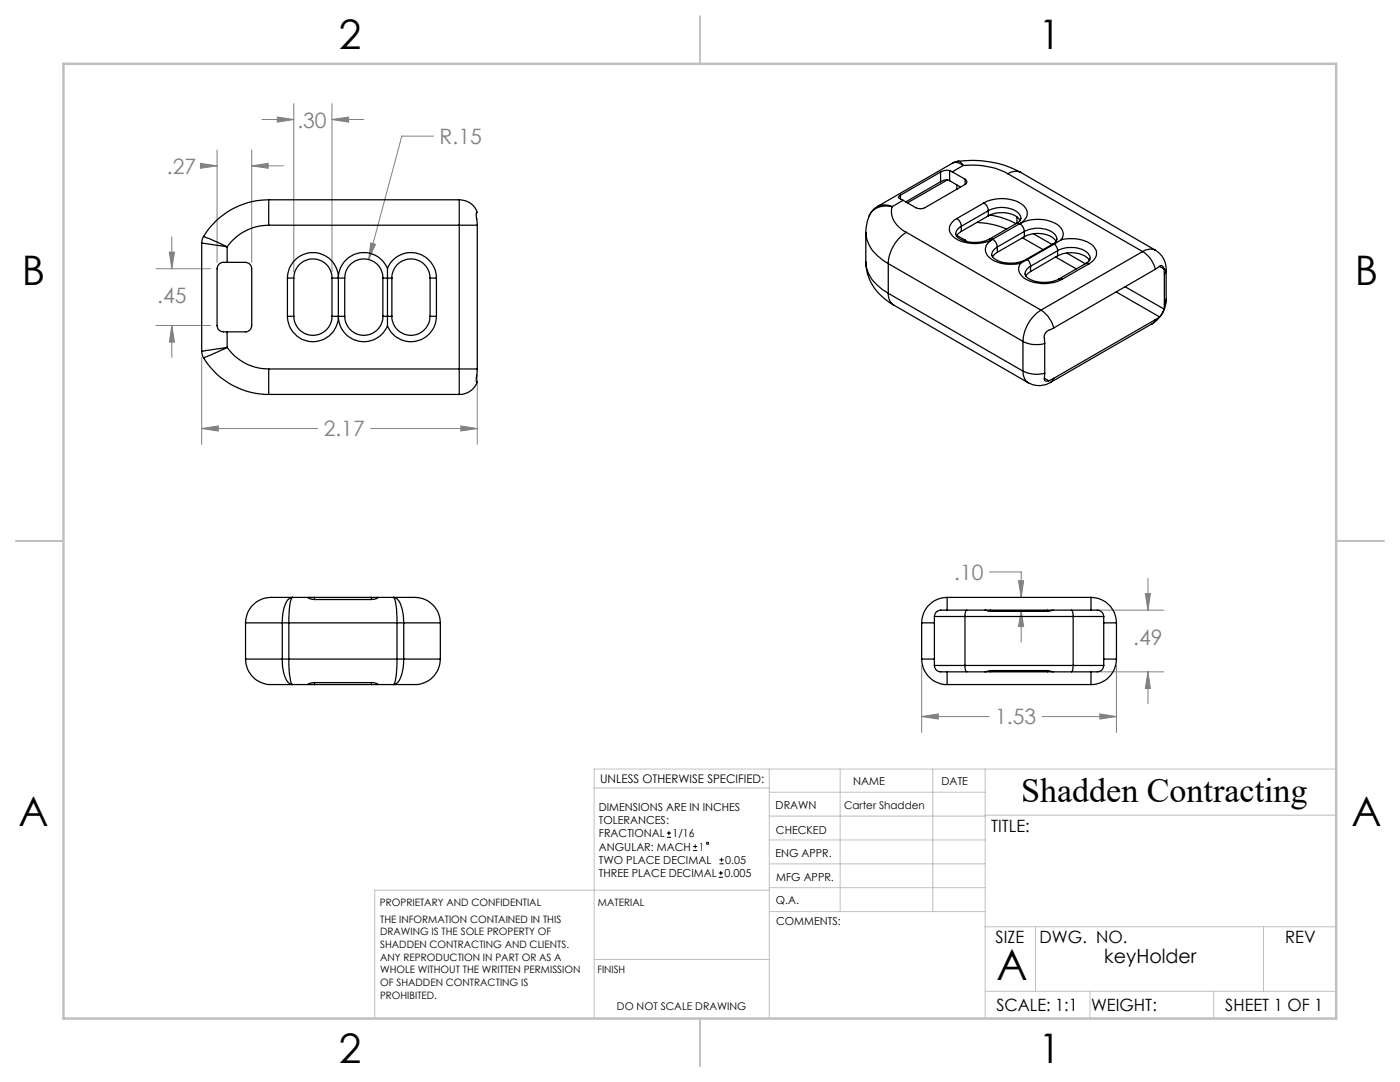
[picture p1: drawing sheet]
<svg xmlns="http://www.w3.org/2000/svg" width="279mm" height="216mm" viewBox="0 0 279 216" stroke-linecap="round" stroke-linejoin="round" font-family="sans-serif">
<g fill="none" stroke="#000" stroke-width=".2">
<path d="M133.1 167.1h.8M133.1 166.2h.8M133.5 165.8v.9M138.3 169.7h.8M138.3 168.9h.8M138.7 168.5v.8M143.4 175h.9M143.4 174.2h.9M143.6 172.4h.8M143.6 171.6h.8M143.9 173.8v.8M144 171.1v.9"/>
<circle cx="141.2" cy="168.3" r=".22"/>
</g>
<g fill="none" stroke="#808080" stroke-width=".2">
<path d="M40 32.6l3.3 .5-3.3 .5zM40.3 33.1h3M43.3 29.9v22.5M50.2 33.1l3.3-.5v1zM50.2 29.9v22.5M50.2 33.1h6.4M52.3 23.8h6.3M55.4 23.4l3.2 .4-3.2 .6zM58.6 20.7v33.5M66.3 23.8l3.3-.4v1zM66.3 20.7v33.5M66.3 23.8h6.3"/>
<path d="M86.5 27.2h-6.3l-6.6 24.6M31.1 53.6h11M33.8 50.3h1l-.5 3.3zM34.3 47.3v6.3M74 48.5l.9 .3-1.3 3zM31.1 64.9h11M34.3 64.9l.5 3.4h-1zM34.3 64.9v6.4M40.3 71.4v17.3M95.2 74.9v13.8M40.3 85.5l3.3-.5v1zM40.3 85.5h23.1"/>
<path d="M74 85.5h21.2M92 85l3.2 .5-3.2 .5zM197.4 114.1h6.4v5.1M203.3 115.9h1l-.5 3.3zM228.6 118.4h1l-.5 3.3zM229.1 115.4v6.3M183.9 132.8v13.4M203.8 121.7l.5 3.3h-1zM203.8 121.7v6.4M219 134.1h13.3M219 121.7h13.3M222.8 132.8v13.4"/>
<path d="M229.1 134.1l.5 3.3h-1zM229.1 134.1v6.3M183.9 143l3.4-.5v1zM183.9 143h13.5M208 143h14.8M219.5 142.5l3.3 .5-3.3 .5z"/>
</g>
<g fill="none" stroke="#c0c0c0" stroke-width=".2">
<path d="M118.6 157.2h34.9M153.5 153.5v49.7M153.5 158.1h43.1M167.7 153.5v28.4M186.2 153.5v28.4M196.6 153.5v49.7M266.7 153.5h-148.1v49.7M153.5 167.6h43.1M153.5 162.8h43.1M153.5 172.4h43.1M153.5 177.1h43.1M153.6 177.6h-78.8v25.6"/>
<path d="M196.6 162.7h70.1M118.6 191.5h34.9M153.6 181.9h43M196.6 197.8h70.1M196.6 184.9h70.1M206.7 184.9v12.9M217.5 197.8v5.4M242.2 197.8v5.4M252.2 184.9v12.9"/>
</g>
<path d="M139.7 3.2v9.5M3.1 107.9h9.6M266.7 107.9h9.5M139.7 203.2v9.6" fill="none" stroke="#c0c0c0" stroke-width=".25"/>
<path d="M12.7 12.7h254v190.5h-254z" fill="none" stroke="#c0c0c0" stroke-width=".5"/>
<path d="M40 32.6l3.3 .5-3.3 .5zM50.2 33.1l3.3-.5v1zM74 48.5l-.4 3.3 1.3-3zM55.4 23.4l3.2 .4-3.2 .6zM66.3 23.8l3.3-.4v1zM40.3 85.5l3.3-.5v1zM92 85l3.2 .5-3.2 .5zM33.8 50.3h1l-.5 3.3zM34.3 64.9l.5 3.4h-1zM229.1 134.1l.5 3.3h-1zM228.6 118.4h1l-.5 3.3zM203.8 121.7l.5 3.3h-1zM203.3 115.9h1l-.5 3.3zM183.9 143l3.4-.5v1zM219.5 142.5l3.3 .5-3.3 .5z" fill="#808080"/>
<g fill="none" stroke="#000" stroke-width=".25">
<path d="M53.6 39.9a15.1 15.1 0 0 0-13 7.3M53.6 39.9v5M53.6 39.9h38.1M91.7 39.9a3.7 3.7 0 0 1 3.5 2.5l-.2 .3 .2 2.2M91.7 39.9v5M179.7 38.9l-.4 .5 .4 .3M179.7 39.7l.5 .3M179.7 38.9v.8M180.2 40l-2.2 1.2M187.7 34.3l-8 4.6M187.7 36.3l-6.9 4M187.7 34.3v2"/>
<path d="M189.1 35.9h-.4l-1 .4M189.1 35.9l.4 .2M189.1 35.9l-8 4.6M189.5 34h-.7l-1.1 .3M189.5 34l.5 .3M189.5 34v2.1M189.5 36.1l2.2 1.2M190 34.3l2.6 1.5M190.1 32.6a1.95 1.95 0 0 1 2.1 .4M190.1 32.6l-15 8.6M190.1 32.5v.1M191 36.9v.8"/>
<path d="M191.2 32.2a21.1 21.1 0 0 1 12.5 2.2M191.2 32.2l-1.1 .3M191.2 32.2a1.26 1.26 0 0 1 1 .8M192.2 33a15.6 15.6 0 0 1 9 1.7M192.2 33l-2.2 1.3M192.6 36.8l-8 4.7a2.02 2.02 0 0 1-1.8 0l-2.6-1.5M192.6 35.8a.55 .55 0 0 1 .4 .5 .55 .55 0 0 1-.4 .5M192.6 35.8v1M201.2 34.7l26.8 15.5M203.7 34.4a2.55 2.55 0 0 0-2.5 .3M203.7 34.4l26.9 15.5M40.3 48.5l5 .7"/>
<path d="M40.3 48.5v21.6M40.6 47.2l4.7 2M40.6 47.2l-.2 .4-.1 .9M45.3 52.4h-.3a1.52 1.52 0 0 0-1.7 1.2v11.3a1.58 1.58 0 0 0 1.9 1.3h.1M45.3 52.4h3.7a1.26 1.26 0 0 1 1.2 1.2v11.3a1.26 1.26 0 0 1-1.2 1.3h-3.7M45.3 49.2v3.2M53.6 44.9a10.2 10.2 0 0 0-8.3 4.3M53.6 44.9h38.1M57.4 55.5h1.2M57.4 55.5a5.1 5.1 0 0 1 5-5.1 5.1 5.1 0 0 1 5.1 5.1M57.4 55.5v7.6M58.6 55.5a3.8 3.8 0 0 1 3.8-3.8 3.8 3.8 0 0 1 3.9 3.8"/>
<path d="M58.6 55.5v7.6M66.3 55.5h1.2M66.3 55.5v7.6M67.5 55.5h1.3M67.5 55.5v7.6M68.8 55.5a3.8 3.8 0 0 1 3.8-3.8 3.8 3.8 0 0 1 3.8 3.8M68.8 55.5v7.6M76.4 55.5h.9M76.4 55.5v7.6M77.3 53.6a5.1 5.1 0 0 0-5.7-3.1 5.1 5.1 0 0 0-4.1 5M77.3 53.6v1.9M77.3 55.5h.9"/>
<path d="M77.3 53.6a5.1 5.1 0 0 1 5.7-3.1 5.1 5.1 0 0 1 4.1 5M77.3 55.5v7.6M78.2 55.5a3.8 3.8 0 0 1 3.8-3.8 3.8 3.8 0 0 1 3.8 3.8M78.2 55.5v7.6M85.8 55.5h1.3M85.8 55.5v7.6M87.1 55.5v7.6M91.7 44.9h3.5M91.7 44.9v28.7M95.2 44.9v28.7M172.8 52.3a10.1 10.1 0 0 0 5.5 8.6M172.8 46.4a7.4 7.4 0 0 0 3.9 5.8l.6 .4"/>
<path d="M172.8 52.3a7.3 7.3 0 0 0 3.9 5.8l.6 .4M172.8 46.4v5.9M175.1 41.2l-.8 .6-.8 1.2M175.1 41.2a3.4 3.4 0 0 1 2.9 0M177.3 58.5a2.64 2.64 0 0 0 1 2.4M177.3 52.6l26.9 15.5M177.3 52.6v5.9M177.3 58.5l26.9 15.5M178 41.2a3.8 3.8 0 0 0-5 3.4l-.2 1.8M178 41.2a4.4 4.4 0 0 0 2.3 4.9l.6 .3M180.9 46.4a8 8 0 0 0-3.6 6.2M180.9 46.4l26.9 15.5"/>
<path d="M191 43.6a2.18 2.18 0 0 0-1.5 2.1 2.18 2.18 0 0 0 1.5 2 7.7 7.7 0 0 0 7.1 0M191 43.6a1.91 1.91 0 0 1 .8 1.6M191 47l1.6 .9M191.8 46.2l-.9 .9M191.8 45.2v1M192.6 47.9l.3 .3M192.6 47.9v.2M195 44.4a17.1 17.1 0 0 1 5.9 1.3M196.4 40.5a7.7 7.7 0 0 1 7.8 .4 2.05 2.05 0 0 1-.3 3.5l-.4 .2M196.4 40.5a1.91 1.91 0 0 1 .8 1.6M196.4 40.5l-5.4 3.1M197.2 42.1a5.6 5.6 0 0 1 6.2 .6 1.11 1.11 0 0 1-.5 1.9"/>
<path d="M197.2 43.1a5.6 5.6 0 0 1 6.2 .6l.2 .3M197.2 42.1l-5.4 3.1M197.2 42.1v1M197.2 43.1l-5.4 3.1M197.5 47.7h.6M197.6 42.9a17.7 17.7 0 0 1 5.2 1.7M198.1 47.7a2.17 2.17 0 0 0-1.2 3 5.2 5.2 0 0 0 4.9 2l1.9-.2M198.1 47.7a2.08 2.08 0 0 1 .9 1.6M199 49.3a1.45 1.45 0 0 0-.9 2 6.1 6.1 0 0 0 6.6 .5M199 50.3l-.9 1M199 49.3v1M202.9 44.6l-5.4 3.1a6.2 6.2 0 0 1-6.6-.5 1.24 1.24 0 0 1 .7-1.9l.2-.1"/>
<path d="M202.9 44.6h.6M203 43.3v1.2M203.5 44.6a7.5 7.5 0 0 1 8.1 .7 1.9 1.9 0 0 1 .2 2.5M203.5 44.6a2.08 2.08 0 0 1 .9 1.6M203.5 44.6l-5.4 3.1M203.7 52.5a1.99 1.99 0 0 0 .7 3 7.8 7.8 0 0 0 7.5 .2M204 47.4l4.2 2.4M204.4 46.2a5.5 5.5 0 0 1 6.1 .6 1.13 1.13 0 0 1-.4 1.9M204.4 47.2a5.3 5.3 0 0 1 6.3 .8l.1 .2M204.4 46.2l-5.4 3.1M204.4 46.2v1M204.4 47.2l-5.4 3.1"/>
<path d="M205 51.8l-1.3 .7M205 51.8l.4 .4 .3 .9M205 51.8h-.3M205.7 53.1a1.48 1.48 0 0 0-1 1.9 5.8 5.8 0 0 0 5.9 1l.7-.3M205.7 54.2l-1 .9M205.7 53.1v1.1M206.2 46.6l3.8 2.2M210.1 48.7l-5.4 3.1M210.4 48.7l.5 .6 .2 .7M210.4 48.7h-.3M210.4 48.7l-5.4 3.1M210.7 51.3l4.1 2.4"/>
<path d="M211.1 50a5.6 5.6 0 0 1 6.1 .6 1.15 1.15 0 0 1-.5 2M211.1 51a5.7 5.7 0 0 1 6.1 .6l.2 .4M211.1 50l-5.4 3.1M211.1 50v1M211.1 51l-5.4 3.2M211.3 55.7l.3-.1 .3 .1M211.8 47.8a7.2 7.2 0 0 1 6.4 1.3 1.99 1.99 0 0 1-.5 3.3l-.4 .2M211.8 47.8l-1.4 .9M212.9 50.5l3.7 2.1M216.7 52.6l.3-.1 .3 .1M216.7 52.6l-5.4 3.1M217.3 52.6l-5.4 3.1"/>
<path d="M222.7 58.2l8.7 5M224.5 57.2l7.8 4.5M228 50.2a5.6 5.6 0 0 1 2.6 3.5M228 50.2l-20.2 11.7M230.6 49.9a4.4 4.4 0 0 1 2.1 3.9M230.6 49.9a2.55 2.55 0 0 0-2.6 .3M230.6 53.7l-20.3 11.7M231.4 53.2l.2-.2a.6 .6 0 0 1 .7 .7M231.4 53.2l-.8 .5M231.4 53.2l.9 .5M232.3 53.7l.1 1.1M232.4 54.8v5.9"/>
<path d="M232.7 59.7a5.7 5.7 0 0 1-2.8 4.9M232.7 53.8v.5l-.3 .5M232.7 59.7v.5l-.3 .5M232.7 53.8v5.9M40.3 70.1l.1 .8 .2 .5M40.6 71.4a15.1 15.1 0 0 0 13 7.3M45.3 69.3l-4.7 2.1M45.3 69.3a10.1 10.1 0 0 0 8.3 4.3M45.3 69.3l-5 .8M45.3 66.2v3.1M53.6 73.6v5.1M53.6 73.6h38.1"/>
<path d="M53.6 78.7h38.1M57.4 63.1h1.2M57.4 63.1a5.1 5.1 0 0 0 5 5.1 5.1 5.1 0 0 0 5.1-5.1M58.6 63.1a3.8 3.8 0 0 0 3.8 3.8 3.8 3.8 0 0 0 3.9-3.8M66.3 63.1h1.2M67.5 63.1a5.1 5.1 0 0 0 4.1 5 5.1 5.1 0 0 0 5.7-3.1M67.5 63.1h1.3M68.8 63.1a3.8 3.8 0 0 0 3.8 3.8 3.8 3.8 0 0 0 3.8-3.8M76.4 63.1h.9M77.3 63.1v1.9M77.3 63.1h.9M78.2 63.1a3.8 3.8 0 0 0 3.8 3.8 3.8 3.8 0 0 0 3.8-3.8"/>
<path d="M85.8 63.1h1.3M87.1 63.1a5.1 5.1 0 0 1-4.1 5 5.1 5.1 0 0 1-5.7-3.1M91.7 73.6h3.5M91.7 73.6v5.1M95.2 73.6l-.2 2.1v.3l.2 .2a3.7 3.7 0 0 1-3.5 2.5M178.3 60.9l26.9 15.5M204.2 68.1a5.8 5.8 0 0 0 4.3 .4M204.2 74a6.3 6.3 0 0 0 4.3 .5M204.2 74a2.64 2.64 0 0 0 1 2.4M204.2 68.1v5.9M207.8 61.9a8 8 0 0 0-3.6 6.2M207.8 61.9a5.8 5.8 0 0 1 2.5 3.5"/>
<path d="M208.4 75.5v.2a.58 .58 0 0 0 .9 .3M208.4 75.5l.9 .5M208.5 74.5l-.1 1M208.5 68.5v6M209.7 76.3a4.4 4.4 0 0 1-4.5 .1M210.3 65.4l-.5 .3a1.76 1.76 0 0 0-1.3 2.3v.5M210.3 75.5l-1 .5M210.3 75.5l-.3 .5-.3 .3M229.9 64.6l-20.2 11.7M230.6 63.8l-.3 .5-.4 .3M230.6 63.8l-20.3 11.7M231.4 63.2l-.8 .6"/>
<path d="M232.3 61.7l-.4 1-.5 .5M232.4 60.7l-.1 1M58.4 119.2h-.1a9.3 9.3 0 0 0-.7 4.3v.8M58.4 119.2a2.14 2.14 0 0 0-1.7 2l-.3 1.5-.1 1.6M58.4 119.2h-.6a17.8 17.8 0 0 0-5.7 .4 5.2 5.2 0 0 0-3.1 4.7M58.4 119.2h3.1M61.5 119.2l.5 .3 .8 .1M61.5 119.2h1.3M62.8 119.6h11.3M62.8 119.2h11.3M62.8 119.2v.4M74.1 119.2h1.3"/>
<path d="M74.1 119.2v.4M75.4 119.2l-.6 .4h-.7M75.4 119.2h3.1M78.5 119.2a5.8 5.8 0 0 1 .7 3.6v1.5M78.5 119.2a2.25 2.25 0 0 1 1.7 2l.3 1.5 .1 1.6M78.5 119.2h.6a17.8 17.8 0 0 1 5.6 .4 5.2 5.2 0 0 1 3.2 4.7M189 119.2a5.1 5.1 0 0 0-5.1 5.1M189 119.2v2.5M189 119.2h28.7M217.7 119.2v2.5M217.7 119.2a5.1 5.1 0 0 1 5.1 5.1M49 131.5a5.3 5.3 0 0 0 6.1 5.1h3.3"/>
<path d="M49 131.5h7.3M49 124.3h7.3M49 124.3v7.2M56.3 124.3h1.3M56.3 131.5a6 6 0 0 0 1.5 4.9l.6 .2M56.3 131.5h1.3M56.3 124.3v7.2M57.6 131.5a13.4 13.4 0 0 0 .6 4.9l.2 .2M57.6 124.3h21.6M57.6 131.5h21.6M57.6 124.3v7.2M58.4 136.6h3.1"/>
<path d="M61.5 136.6h1.3M62.8 136.2l-.7 .1-.6 .3M62.8 136.6h11.3M62.8 136.2h11.3M62.8 136.2v.4M74.1 136.2l.8 .1 .5 .3M74.1 136.6h1.3M74.1 136.2v.4M75.4 136.6h3.1M79.2 124.3h1.4M79.2 131.5a12.9 12.9 0 0 1-.6 5l-.1 .1M79.2 131.5h1.4"/>
<path d="M79.2 124.3v7.2M80.6 131.5l-.1 .4a6.6 6.6 0 0 1-1.3 4.4l-.7 .3M80.6 124.3h7.3M80.6 131.5h7.3M80.6 124.3v7.2M87.9 131.5a5.2 5.2 0 0 1-6.1 5.1h-3.3M87.9 124.3v7.2M183.9 131.5a5.1 5.1 0 0 0 5.1 5.1M183.9 131.5h2.6M183.9 124.3h2.6M183.9 124.3v7.2M186.5 131.5v1.3"/>
<path d="M186.5 132.8a1.42 1.42 0 0 0 1.9 1.3h.6M186.5 123v1.3M186.5 123h6.1M186.5 132.8h6.1M186.5 124.3v7.2M189 134.1v2.5M189 121.7a2.94 2.94 0 0 0-2.1 .4l-.4 .9M189 136.6h28.7M189 121.7h28.7M189 134.1h28.7M192.6 132.8l.1 .9 .2 .4M192.6 123v9.8"/>
<path d="M192.6 132.8h21.6M192.6 123h21.6M192.9 121.7l-.2 .3-.1 1M196.5 121.7l1.2 .3M197.7 133.8l-1.2 .3M197.7 133.8h11.4M197.7 122h11.4M197.7 121.7v.3M197.7 133.8v.3M209.1 133.8l1.1 .3M209.1 121.7v.3M209.1 133.8v.3"/>
<path d="M210.2 121.7l-1.1 .3M213.8 121.7l.3 .4 .1 .9M214.2 123h6.1M214.2 132.8h6.1M214.2 132.8l-.1 .9-.3 .4M214.2 123v9.8M217.7 134.1v2.5M217.7 121.7a2.58 2.58 0 0 1 2.3 .5l.3 .8M220.3 132.8a1.41 1.41 0 0 1-1.9 1.3h-.7M220.3 131.5v1.3M220.3 131.5h2.5M220.3 123v1.3"/>
<path d="M220.3 124.3h2.5M220.3 124.3v7.2M222.8 131.5a5.1 5.1 0 0 1-5.1 5.1M222.8 124.3v7.2"/>
</g>
<text font-size="8.5" x="198.9" y="195.5">A</text>
<g font-size="8.1">
<text x="67.6" y="9.7">2</text>
<text x="207.3" y="9.7">1</text>
<text x="4.4" y="57">B</text>
<text x="270.4" y="57">B</text>
<text x="3.7" y="164.9">A</text>
<text x="269.7" y="164.9">A</text>
<text x="67.6" y="212.2">2</text>
<text x="207.3" y="212.2">1</text>
</g>
<text font-size="6.9" x="203.8" y="160.1">Shadden Contracting</text>
<g font-size="4.2" fill="#808080">
<text x="59.3" y="25.4">.30</text>
<text x="87.7" y="28.8">R.15</text>
<text x="33.3" y="34.7">.27</text>
<text x="31.4" y="60.5">.45</text>
<text x="64.6" y="87.1">2.17</text>
<text x="190.4" y="115.7">.10</text>
<text x="226.2" y="128.8">.49</text>
<text x="198.6" y="144.5">1.53</text>
</g>
<text font-size="3.9" x="220.4" y="192.1">keyHolder</text>
<g font-size="3.4">
<text x="197.8" y="166">TITLE:</text>
<text x="198.7" y="188.1">SIZE</text>
<text x="207.5" y="188.1">DWG. NO.</text>
<text x="256.5" y="188.2">REV</text>
<text x="198.8" y="201.7">SCALE: 1:1</text>
<text x="217.7" y="201.8">WEIGHT:</text>
<text x="244.5" y="201.7">SHEET 1 OF 1</text>
</g>
<text font-size="2.4" x="119.8" y="156.2">UNLESS OTHERWISE SPECIFIED:</text>
<g font-size="2.2">
<text x="119.5" y="161.8">DIMENSIONS ARE IN INCHES</text>
<text x="154.8" y="161.4">DRAWN</text>
<text x="170.2" y="156.7">NAME</text>
<text x="187.9" y="156.7">DATE</text>
<text x="119.5" y="164.4">TOLERANCES:</text>
<text x="119.5" y="167.1">FRACTIONAL</text>
<text x="134.2" y="167.1">1/16</text>
<text x="154.9" y="166.3">CHECKED</text>
<text x="119.5" y="172.4">TWO PLACE DECIMAL</text>
<text x="119.5" y="169.7">ANGULAR: MACH</text>
<text x="139.5" y="169.7">1</text>
<text x="144.7" y="172.4">0.05</text>
<text x="154.8" y="171">ENG APPR.</text>
<text x="119.5" y="175">THREE PLACE DECIMAL</text>
<text x="144.6" y="175">0.005</text>
<text x="154.9" y="175.7">MFG APPR.</text>
<text x="154.9" y="180.4">Q.A.</text>
<text x="154.9" y="184.6">COMMENTS:</text>
</g>
<g font-size="2.1">
<text x="168.5" y="161.5">Carter Shadden</text>
<text x="123.1" y="201.6">DO NOT SCALE DRAWING</text>
</g>
<g font-size="2">
<text x="75.8" y="180.7">PROPRIETARY AND CONFIDENTIAL</text>
<text x="75.9" y="184.1">THE INFORMATION CONTAINED IN THIS</text>
<text x="119.3" y="180.7">MATERIAL</text>
<text x="75.9" y="186.7">DRAWING IS THE SOLE PROPERTY OF</text>
<text x="75.9" y="189.2">SHADDEN CONTRACTING AND CLIENTS.</text>
<text x="75.9" y="191.7">ANY REPRODUCTION IN PART OR AS A</text>
<text x="75.9" y="194.2">WHOLE WITHOUT THE WRITTEN PERMISSION</text>
<text x="75.9" y="196.8">OF SHADDEN CONTRACTING IS</text>
<text x="119.2" y="194.2">FINISH</text>
<text x="75.9" y="199.3">PROHIBITED.</text>
</g>
</svg>
